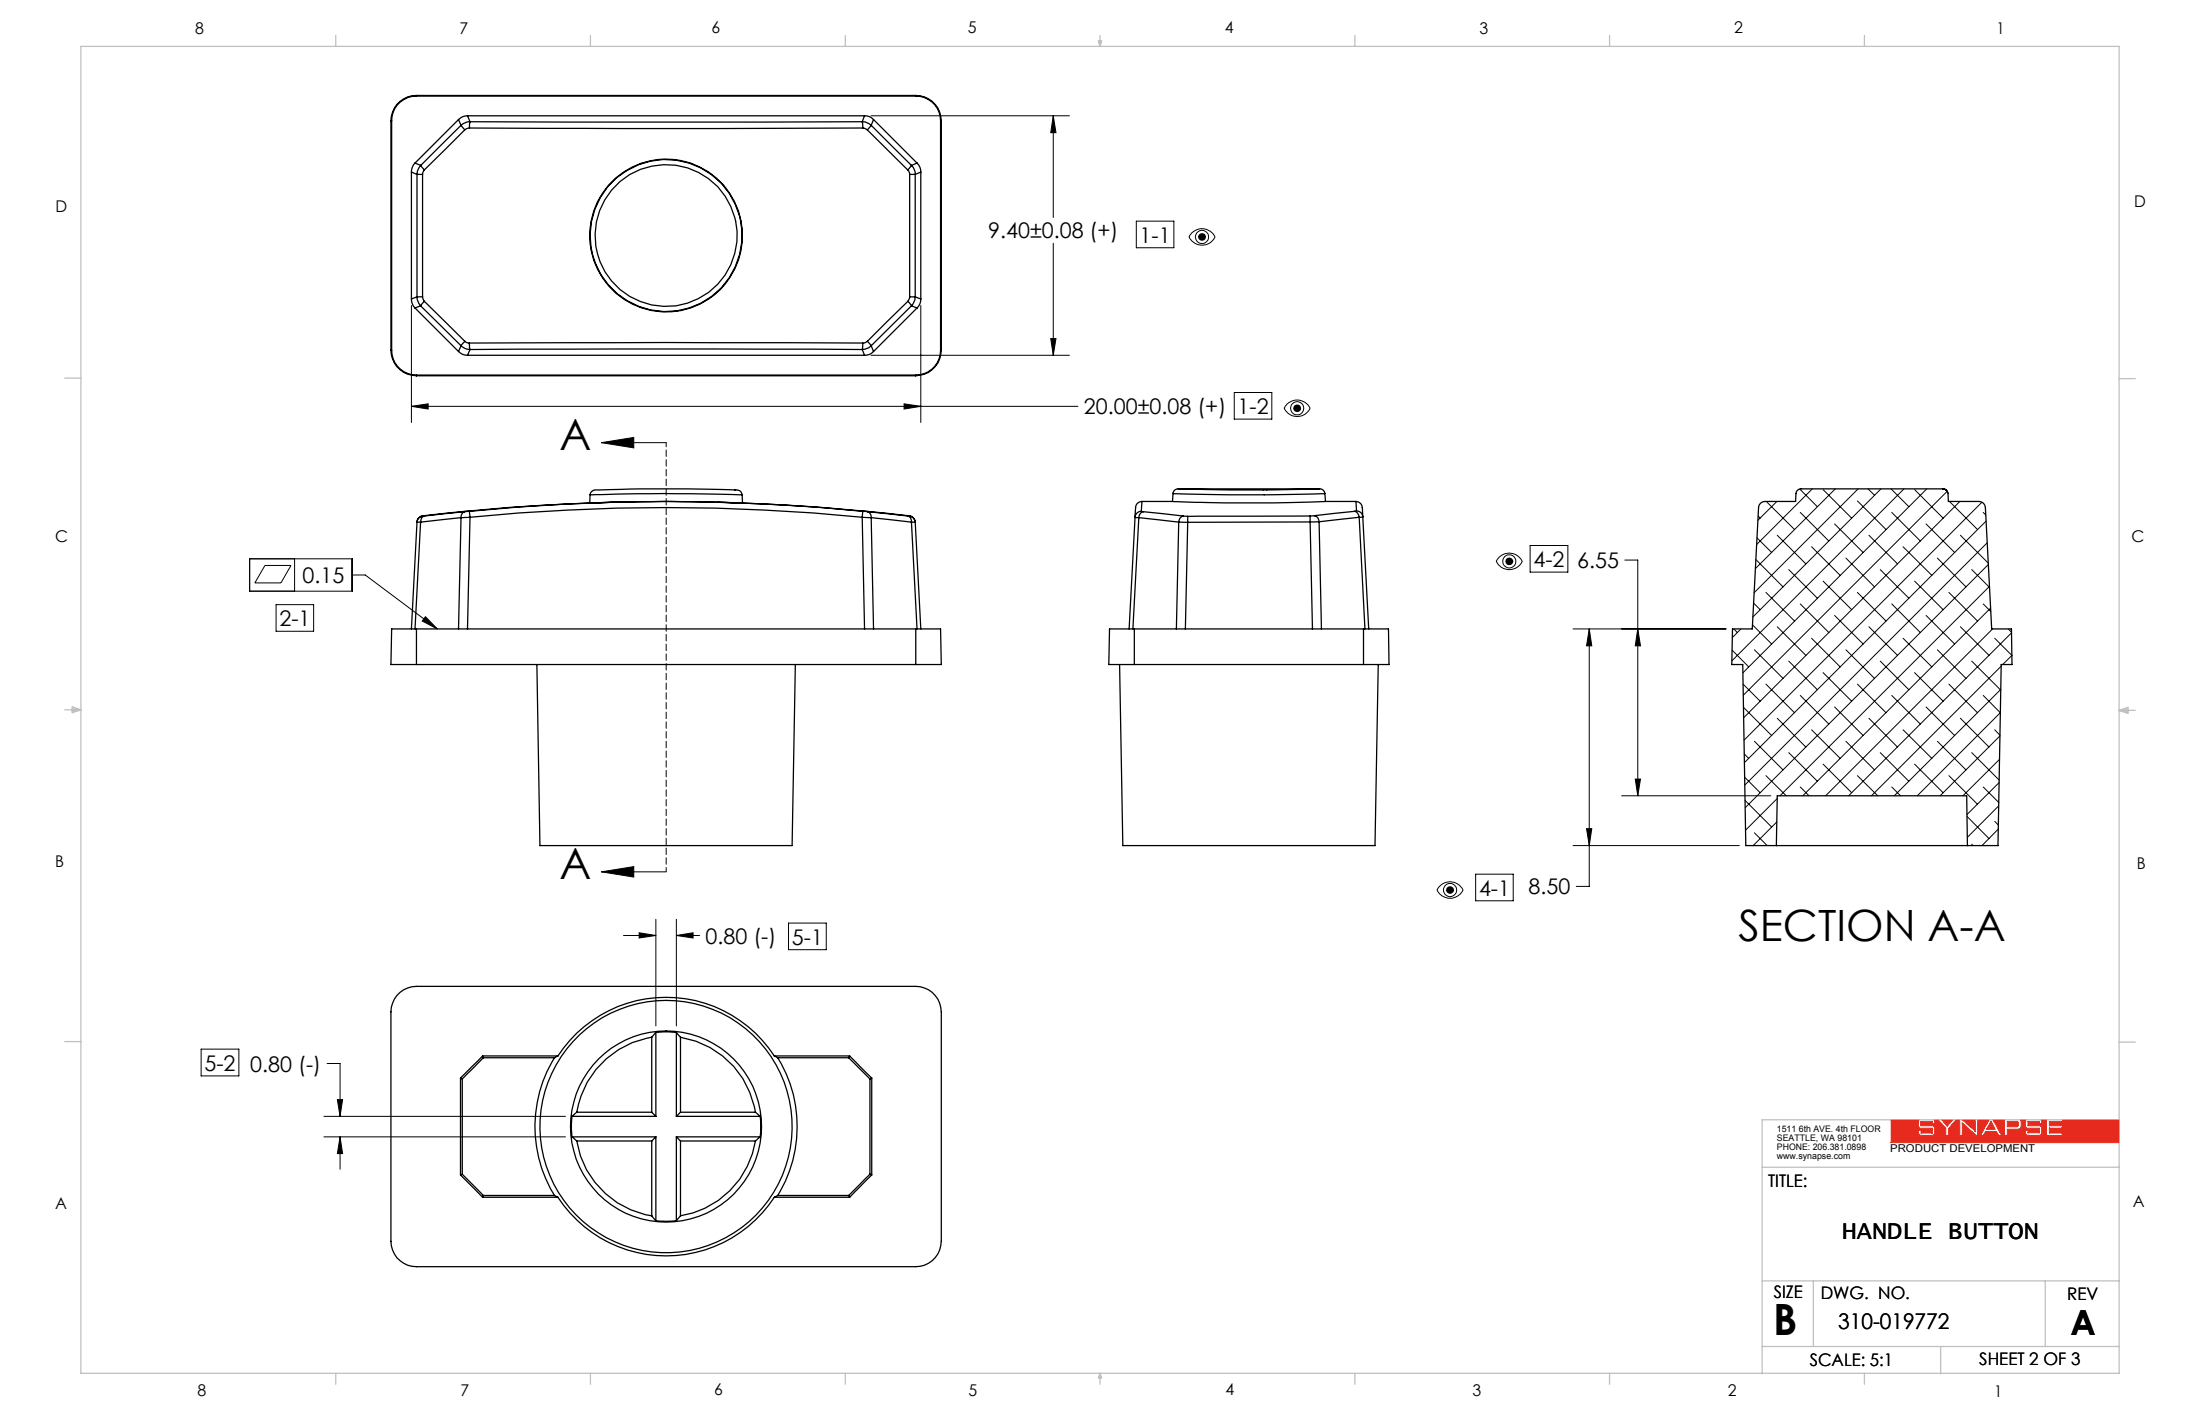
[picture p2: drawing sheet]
<svg xmlns="http://www.w3.org/2000/svg" width="432mm" height="279mm" viewBox="0 0 432 279" stroke-linecap="round" stroke-linejoin="round" font-family="sans-serif">
<path d="M118 86.9h12.7M118 86.9l6.4-1.1v2.1zM118 171.1h12.7M118 171.1l6.4-1.1v2.1z" fill="none" stroke="#000" stroke-width=".2"/>
<path d="M381.1 219.7h2.2l-1.1 1.3zM385.1 219.7h2.6v2.3zM390.8 220l.8 1.5h-1.7zM381.9 222.8v-1.4l-1.5-1.7h-.8l.2 .8h-.5v-.5h-2.3v.9h2.5a1.47 1.47 0 0 1 0 1.8 4.5 4.5 0 0 1-2.8-.1l-.2-.8h.5v.5h2.3v-.9l-2.5-.1a1.42 1.42 0 0 1-.1-1.6h-5.5v4.5h44.7v-4.5h-11.1v.3h-2.6v.9h2.6v.4h-2.6v1h2.6v.5h-3.1M381.9 222.8h.1M381.9 222.8h.6v-1.4l1.5-1.7h.6v3.1M384.6 222.8h.6l-.1-2.5 2.8 2.5h.3v-3.1h2.2l-1.7 3.1h.6l.4-.8h2.1l.5 .8h.6l-1.7-3.1h2.2v3.1h.6v-1.3h2l.5-.1a1.8 1.8 0 0 0 0-1.7h1.2l-.2 .9 .1 .5 .2 .2 2.5 .1v.9h-2.3v-.5h-.5l.2 .8a4.5 4.5 0 0 0 2.8 .1 1.47 1.47 0 0 0 0-1.8h-2.5v-.9h2.3v.5h.5l-.2-.8h1.1v3.1M384.6 222.8h.1M394 220h2l.1 .3v.6l-.3 .2h-1.8zM401.7 222.8h.1" fill="none" stroke="#e62b1e" stroke-width=".2"/>
<g fill="none" stroke="#c0c0c0" stroke-width=".25">
<path d="M15.9 9.1h400v260.4h-400zM65.9 6.9v2.2M115.9 6.9v2.2M165.9 6.9v2.2M215.6 8h.6l-.3 1.1zM215.7 8l.2 1.1M215.9 6.9v2.2M216 8l-.1 1.1M265.9 6.9v2.2M315.9 6.9v2.2M365.9 6.9v2.2M12.7 74.2h3.2"/>
<path d="M415.9 74.3h3.2M12.7 139.3h3.2M14.2 139.1l1.7 .2M14.2 138.7l1.7 .6-1.7 .5zM15.9 139.3l-1.7 .3M415.9 139.4h3.2M415.9 139.4l1.8-.6v1.2zM415.9 139.4l1.8 .3M417.7 139.2l-1.8 .2M12.7 204.4h3.2M415.9 204.5h3.2M415.9 219.7h-70v49.9"/>
<path d="M345.9 229h70M345.9 251.3h70M355.9 251.3v12.9M401.4 251.3v12.9M65.9 269.5v2.1M115.9 269.5v2.1M165.9 269.5v2.1M215.9 269.5v2.1M215.9 269.5l.3 .8h-.6zM265.9 269.5v2.1M315.9 269.5v2.1M345.9 264.2h70"/>
<path d="M365.9 269.5v2.1M380.9 264.2v5.4"/>
</g>
<path d="M118 86.9l6.4-1.1v2.1zM118 171.1l6.4-1.1v2.1z" fill="#000"/>
<path d="M371.2 219.7v4.5h44.7v-4.5h-11.1v.3h-2.6v.9h2.6v.4h-2.6v1h2.6v.5h-3.1v-3.1h-1.1l.2 .3v.5h-.5v-.5h-2.3v.9h2.2l.5 .2 .1 1.3-.5 .4h-2.3l-.3-.2-.2-.8h.5v.5h2.3v-.9l-2.6-.1-.2-.5v-.7l.2-.4h-1.2l.2 .3v1.1l-.3 .4h-2.4v1.3h-.6v-3.1h-2.2l1.7 3.1h-.6l-.5-.8h-2.1l-.4 .8h-.6l1.7-3.1h-2.2v3.1h-.3l-2.7-2.5v2.5h-.6v-3.1h-.6l-1.5 1.7v1.4h-.6v-1.4l-1.5-1.7h-.8l.2 .3v.5h-.5v-.5h-2.3v.9h2.2l.5 .2 .1 1.3-.1 .2-.4 .2h-2.3l-.4-.3-.1-.7h.5v.5h2.3v-.9l-2.6-.1-.2-.4v-.9l.2-.3zM381.1 219.7l1.1 1.3 1.1-1.3zM385.1 219.7l2.6 2.3v-2.3zM390.8 220l-.9 1.5h1.7zM394 220v1.1h2l.1-.1v-.8l-.1-.2z" fill-rule="evenodd" fill="#e62b1e"/>
<g fill="none" stroke="#000" stroke-width=".2">
<path d="M171 22.7h38.9M206.7 22.7l.6 3.3h-1.1zM206.7 22.7v20M80.8 59.9v23M180.7 59.9v23M206.7 47.7v22M223 43.4h7.4v5.2h-7.4zM233.9 45.7a2.83 2.83 0 0 1 4.6 .8 2.83 2.83 0 0 1-2.6 1.6 2.83 2.83 0 0 1-2.5-1.6zM80.8 79.7l3.2-.5v1.1zM80.8 79.7h130.8M171 69.7h38.9M177.4 79.2l3.3 .5-3.3 .6z"/>
<path d="M206.2 66.4h1.1l-.6 3.3zM242.3 77h7.3v5.2h-7.3zM252 80.1a2.83 2.83 0 0 1 2.6-1.6 2.83 2.83 0 0 1 2.5 1.6 2.8 2.8 0 0 1-2.5 1.6 2.8 2.8 0 0 1-2.5-1.6M346.7 98.5l5.5 5.4M348.7 98.5l-3.7 3.6M353.2 96l3.5 3.4M355.7 95.9l-10.9 11M357.8 96.1l5.6 5.6M360.2 95.9l-15.7 15.7M364.6 98.3l5.6 5.6M364.7 95.9l-20.4 20.4M366.6 95.9l1.3 1.3"/>
<path d="M369.2 95.9l-25.2 25.2M371.2 95.9l3.5 3.5M373.7 95.9l-33.8 33.7M375.8 96.1l5.6 5.6M378.2 95.9l-36.1 36.1M382.2 96.4l-40 40M382.7 98.5l5.4 5.4M384.6 98.5l-42.4 42.3M389 98.5l-46.7 46.7M49 109.6h20.1v6.4h-20.1zM52 110.9h5.1l-2 3.5h-5.1zM54.2 118.6h7.4v5.3h-7.4z"/>
<path d="M57.8 109.6v6.4M69.1 112.8h2.6l14.1 10.6M298.8 110.1a2.83 2.83 0 0 0-2.6-1.6 2.83 2.83 0 0 0-2.5 1.6 2.85 2.85 0 0 0 2.5 1.7 2.85 2.85 0 0 0 2.6-1.7M300.3 107h7.4v5.3h-7.4zM318.9 109.9h2.6v46.2M344.2 118.3l1.3 1.3M344.6 109.8l5.4 5.3M344.8 105.5l2.9 2.9M345.1 101.2l.4 .5M346.6 116.2l5.6 5.6M348.8 105l5.6 5.6M351.1 111.8l5.6 5.6"/>
<path d="M353.3 118.5l5.7 5.6M353.3 100.5l5.7 5.7M355.6 107.3l5.6 5.6M357.8 114l5.6 5.6M360.1 102.8l5.6 5.6M362.3 109.5l5.6 5.6M364.6 116.2l5.6 5.6M366.8 105l5.6 5.6M369 111.8l5.7 5.6M371.3 118.5l5.6 5.6M371.3 100.5l5.6 5.7M373.5 107.3l5.7 5.6"/>
<path d="M375.8 114l5.6 5.6M378 102.8l5.6 5.6M380.3 109.5l5.6 5.6M382.5 116.2l5.6 5.6M384.8 105l5.4 5.5M387 111.8l3.5 3.5M389.3 118.5l1.4 1.5M389.3 100.5l.4 .5M389.8 102.2l-47.4 47.4M390 106.5l-47.6 47.6M390.2 110.8l-47.7 47.7M390.5 115l-41.1 41.1"/>
<path d="M390.7 119.3l-36.9 36.8M83.5 121l2.3 2.4-2.9-1.6zM308.8 123.4h30M311.9 123.4l.5 3.3h-1zM311.9 123.4v50.5h-2.5M321.5 123.4l.5 3.3h-1zM340 127.6l3.2 3.2M340.3 123.4l.7 .7M341.7 123.4l-1.7 1.7M342.1 134.2l3.4 3.4M342.2 138.8l5.5 5.5M344 122.6l3.7 3.8"/>
<path d="M344.3 127.5l5.7 5.6M346.6 134.2l5.6 5.6M348.8 123l5.6 5.6M351.1 129.7l5.6 5.6M353.3 136.5l5.7 5.6M355.6 125.2l5.6 5.6M357.8 132l5.6 5.6M360.1 138.7l5.6 5.6M360.1 120.8l5.6 5.6M362.3 127.5l5.6 5.6M364.6 134.2l5.6 5.6M366.8 123l5.6 5.6"/>
<path d="M369 129.7l5.7 5.6M371.3 136.5l5.6 5.6M373.5 125.2l5.7 5.6M375.8 132l5.6 5.6M378 138.7l5.6 5.6M378 120.8l5.6 5.6M380.3 127.5l5.6 5.6M382.5 134.2l5.6 5.6M384.8 123l5.6 5.6M387 129.7l5.6 5.6M389.3 136.5l3.3 3.3-16.3 16.3M391.1 123.4l-32.8 32.7"/>
<path d="M391.5 125.2l3.4 3.4-1.8 1.8M392.7 135.3l-20.9 20.8M392.8 130.7l-25.5 25.4M394.2 123.4l.6 .6M394.8 124.2l-32 31.9M318.3 156.1h29.3M321 152.9h1l-.5 3.2zM342.3 147.9l.9 .9M342.4 152.5l3.1 3M342.5 157.1l5.2 5.2M344.3 145.5l5.7 5.6M346.6 152.2l4 3.9"/>
<path d="M348.8 156.7l-6.2 6.2M348.8 140.9l5.6 5.7M351.1 147.7l5.6 5.6M353.3 154.4l1.8 1.7M355.6 143.2l5.6 5.6M357.8 149.9l5.6 5.6M362.3 145.5l5.6 5.6M364.6 152.2l3.9 3.9M366.8 140.9l5.6 5.7M369 147.7l5.7 5.6M371.3 154.4l1.7 1.7M373.5 143.2l5.7 5.6"/>
<path d="M375.8 149.9l5.6 5.6M380.3 145.5l5.6 5.6M382.5 152.2l5.6 5.6M384.8 140.9l5.6 5.7M387 147.7l5.4 5.4M389.3 154.4l3 3.1M391.5 143.2l1 1.1M392.3 158.1l-6.1 6.2M392.4 153.5l-6.4 6.3M392.5 149l-7.2 7.1M392.5 144.4l-11.7 11.7M282.4 174a2.85 2.85 0 0 1 4.8 .6 2.83 2.83 0 0 1-2.6 1.6 2.83 2.83 0 0 1-2.6-1.6z"/>
<path d="M289.6 171.5h7.4v5.2h-7.4zM308.8 165.9h32.6M311.4 162.6h1l-.5 3.3zM344.3 163.4l2.6 2.5M348.7 165.8l-.1 .1M348.8 161.3l-4.7 4.6M386.1 160.2l4.3 4.3M387 165.6l.3 .3M391.5 161.1l.7 .8M392.2 162.7l-3.2 3.2M122.4 183.6h6.3M125.4 183l3.3 .6-3.3 .4z"/>
<path d="M128.7 180.4v20.9M132.8 183.6l3.2-.6v1zM132.8 180.4v20.9M132.8 183.6h4.5M154.8 181.1h7.4v5.2h-7.4zM39.5 205.8h7.4v5.3h-7.4zM63.6 219h47.4M64.2 208.7h2.5v10.3M66.2 215.8h1l-.5 3.2zM63.6 223.1h47.4M66.7 223.1l.5 3.2h-1zM66.7 223.1v6.3"/>
<circle cx="235.9" cy="46.5" r="1.29"/>
<circle cx="254.6" cy="80.1" r="1.3"/>
<circle cx="296.2" cy="110.1" r="1.29"/>
<circle cx="284.6" cy="174.6" r="1.29"/>
</g>
<g fill="#000">
<path d="M83.5 121l2.3 2.4-2.9-1.6z"/>
<path d="M235.4 45.9l-.2 .6h1.5a.8 .8 0 0 0-1.3-.6zM235.2 46.5a.78 .78 0 0 0 .7 .7 .78 .78 0 0 0 .8-.7z"/>
<path d="M254.1 79.6l-.3 .5h1.6a.8 .8 0 0 0-1.3-.5zM253.8 80.1a.78 .78 0 0 0 .8 .8 .78 .78 0 0 0 .8-.8z"/>
<path d="M295.7 109.6l-.2 .6h1.5a.78 .78 0 0 0-.5-.7 .78 .78 0 0 0-.8 .1zM295.5 110.1a.78 .78 0 0 0 .7 .8 .78 .78 0 0 0 .8-.8z"/>
<path d="M284 174.2l-.2 .5h1.6a.78 .78 0 0 0-.6-.8 .78 .78 0 0 0-.8 .3zM283.8 174.6a.76 .76 0 0 0 .8 .8 .76 .76 0 0 0 .8-.8z"/>
<path d="M125.4 183l3.3 .6-3.3 .4zM132.8 183.6l3.2-.6v1zM66.7 223.1l.5 3.2h-1zM66.2 215.8h1l-.5 3.2zM321 152.9h1l-.5 3.2zM321.5 123.4l.5 3.3h-1zM311.9 123.4l.5 3.3h-1zM311.4 162.6h1l-.5 3.3zM206.7 22.7l.6 3.3h-1.1zM206.2 66.4h1.1l-.6 3.3zM80.8 79.7l3.2-.5v1.1zM177.4 79.2l3.3 .5-3.3 .6z"/>
</g>
<path d="M130.8 86.8v84.2" fill="none" stroke="#000" stroke-width=".2" stroke-dasharray="1.3 .6" stroke-dashoffset=".4"/>
<g fill="none" stroke="#000" stroke-width=".25">
<path d="M81.7 18.8a4.8 4.8 0 0 0-4.8 4.9M81.7 18.7a5 5 0 0 0-5 5M81.7 18.7v.1M81.7 18.8h98M81.7 18.7h98M179.7 18.8a4.8 4.8 0 0 1 4.9 4.9M179.7 18.7a5 5 0 0 1 5 5M179.7 18.7v.1M76.7 23.7v45M76.7 23.7h.2M76.9 23.7v45M80.8 33.8l1 .4"/>
<path d="M80.8 33.8v24.9M81.5 32a2.47 2.47 0 0 0-.7 1.8M81.5 32l1.1 .5M81.8 34.2h1.1M81.8 34.2v24M82.6 32.5l.7 .8M82.6 32.5l-.7 1.1-.1 .6M82.9 34.2v24M83.3 33.3l-.4 .9M90 23.5l.5 1.1M90 23.5l-8.5 8.5M90.5 24.6l.7 .9"/>
<path d="M90.5 24.6l-7.9 7.9M91.2 25.5l-7.9 7.8M91.8 22.7a2.32 2.32 0 0 0-1.8 .8M91.8 22.7l.5 1.2M91.8 22.7h77.9M92.1 25.1l-.9 .4M92.1 25.1l30 .1 47.2-.1M92.3 23.9l-.2 1.2M92.3 23.9h76.9M92.3 23.9h-.6l-1.2 .7M169.2 23.9l.1 1.2M169.2 23.9h.6l1.2 .7"/>
<path d="M169.3 25.1l.9 .4M169.7 22.7a2.19 2.19 0 0 1 1.7 .8M169.7 22.7l-.5 1.2M170.2 25.5l8 7.8M171 24.6l-.8 .9M171 24.6l7.9 7.9M171.4 23.5l-.4 1.1M171.4 23.5l8.6 8.5M178.2 33.3l.2 .2 .1 .7M178.5 34.2v24M178.5 34.2h1.1M178.9 32.5l-.7 .8"/>
<path d="M178.9 32.5l.6 .8 .1 .9M179.6 34.2v24M180 32a2.32 2.32 0 0 1 .7 1.8M180 32l-1.1 .5M180.7 33.8l-1.1 .4M180.7 33.8v24.9M184.6 23.7h.1M184.6 23.7v45M184.7 23.7v45M80.8 58.7a2.47 2.47 0 0 0 .7 1.7M81.8 58.2l.1 .5 .6 1.3M81.8 58.2h1.1"/>
<path d="M81.8 58.2l-1 .5M82.9 58.2l.4 .9M83.3 59.1l7.9 7.9M83.3 59.1l-.8 .9M178.2 59.1l-7.9 7.9M178.2 59.1l.7 .9M178.5 58.2l-.3 .9M178.5 58.2h1.1M179.6 58.2v.6l-.7 1.2M179.6 58.2l1.1 .5M180.7 58.7a2.32 2.32 0 0 1-.7 1.7M76.7 68.7a5 5 0 0 0 5 5"/>
<path d="M76.7 68.7h.2M76.9 68.7a4.8 4.8 0 0 0 4.8 4.9M81.5 60.4l8.5 8.6M81.7 73.6v.1M81.7 73.6h98M81.7 73.7h98M82.5 60l8 7.8M82.5 60l-1 .4M90 69a2.32 2.32 0 0 0 1.8 .7M90.5 67.8l.8 .6 1 .2M90.5 67.8l-.5 1.2M91.2 67l.5 .2 .4 .1"/>
<path d="M91.2 67l-.7 .8M91.8 69.7h77.9M92.1 67.3l38.6-.1 38.6 .1M92.1 67.3l.2 1.3M92.3 68.6l28.8-.1 48.1 .1M92.3 68.6l-.5 1.1M169.2 68.6l.5 1.1M169.3 67.3l-.1 1.3M170.3 67l-.7 .3h-.3M170.3 67l.7 .8M171 67.8l-.5 .4-1.3 .4M171 67.8l.4 1.2"/>
<path d="M171.4 69a2.19 2.19 0 0 1-1.7 .7M178.9 60l-7.9 7.8M178.9 60l1.1 .4M179.7 73.6v.1M180 60.4l-8.6 8.6M184.6 68.7a4.8 4.8 0 0 1-4.9 4.9M184.6 68.7h.1M184.7 68.7a5.1 5.1 0 0 1-5 5M116.7 96.2h-.2a1.04 1.04 0 0 0-.7 .9v1.6a393.8 393.8 0 0 1 29.9 0M116.8 96.1a438.6 438.6 0 0 1 27.8 0M121.6 98.5a392.3 392.3 0 0 0-38.5 2.7M140.8 98.5a431 431 0 0 1 29.2 1.8l8.5 .9"/>
<path d="M144.2 96.1h.2M144.8 96.2a.85 .85 0 0 1 .8 .9 447.5 447.5 0 0 0-29.7 0M145.7 97.1v1.6M224.1 98.4a1.37 1.37 0 0 0-1.3 1.7v1.4M224.1 98.4l-.1 1.9M224.1 98.4h6.1M230.2 98.4a396.9 396.9 0 0 0 29.9 0M230.2 96.8l-.1 1.6M231.1 95.9l-.1 .1a.87 .87 0 0 0-.7 .8 447.3 447.3 0 0 0 29.7 0l-.2-.5-.6-.4M231.2 95.9h27.8a453.7 453.7 0 0 1-27.8 0zM260 96.8l.1 1.6M260.1 98.4h6"/>
<path d="M266.1 98.4a1.36 1.36 0 0 1 1.3 1.6l.1 1.4M266.1 98.4l.1 1.9M381.3 95.9a.97 .97 0 0 1 1 .9l.1 1.6h6a1.27 1.27 0 0 1 1.3 1.2l1.2 23.8h3.9l.1 7h-2.1l-.7 35.5h-5.9M381.3 95.9h.1M381.3 95.9h-27.8a.97 .97 0 0 0-1 .9l-.1 1.6h-6a1.27 1.27 0 0 0-1.2 1.2l-1.3 23.8h-3.9l-.1 7h2.2l.6 35.5h6M381.4 95.9a.96 .96 0 0 1 .9 .9M81.8 102.5l-1 20.9M82.6 102.4l-.8 .1M82.6 102.4l-1.1 21M82.9 101.2v.1M82.9 101.3a1.15 1.15 0 0 0-1.1 1.2M82.9 101.2a1.19 1.19 0 0 0-1.1 1.3"/>
<path d="M83.1 101.2l-.6 .2M83.1 101.2h-.2M83.3 101.2l-.4 .1M83.3 101.2a1.12 1.12 0 0 0-.7 1.2M90.5 101.6l-7.9 .8M90.5 101.6l-.5 21.8M91.2 100.4l-7.9 .8M91.2 100.4a1.11 1.11 0 0 0-.7 1.2M92.1 100.3l.2 1.2M92.1 100.3a385.2 385.2 0 0 1 77.2 0M92.1 100.3l-.9 .1M92.3 101.5a389.8 389.8 0 0 1 76.9 0"/>
<path d="M92.3 101.5l-1.8 .1M92.3 101.5l-.5 21.9M169.2 101.5l1.8 .1M169.2 101.5l.5 21.9M169.3 100.3l-.1 1.2M169.3 100.3l1 .1M170.3 100.4l7.9 .8M170.3 100.4a1.11 1.11 0 0 1 .7 1.2M171 101.6l7.9 .8M171 101.6l.5 21.8M178.2 101.2l.3 .1M178.2 101.2a1.05 1.05 0 0 1 .7 1.2"/>
<path d="M178.5 101.2l.3 .1M178.5 101.2v.1M178.5 101.3a1.15 1.15 0 0 1 1.1 1.2M178.5 101.2a1.29 1.29 0 0 1 1.1 1.3M178.9 102.4l.7 .1M178.9 102.4l1.1 21M179.6 102.5l1.1 20.9M222.8 101.5l.7 .1M222.8 101.5l-1.2 21.9M223.5 101.6l7.9 .8M223.5 101.6l-1.1 21.8M224 100.3l.4 .1"/>
<path d="M224 100.3a1.2 1.2 0 0 0-1.2 1.2M224.4 100.4a1.21 1.21 0 0 0-.9 1.2M224.4 100.4l7.8 .8M231.4 102.4l1.7 .1M231.4 102.4l-.5 21M232.2 101.2l.9 .1M232.2 101.2a1.21 1.21 0 0 0-.8 1.2M233.1 101.3v1.2M233.1 102.5l-.4 20.9M257.1 102.4l-24 .1M257.1 101.2v1.2M257.1 101.2l-24 .1"/>
<path d="M257.1 102.4l.5 21M258 101.2h-.9M258 101.2a1.21 1.21 0 0 1 .9 1.2M258.9 102.4h-1.8M258.9 102.4l.5 21M265.9 100.3l-7.9 .9M265.9 100.3a1.2 1.2 0 0 1 .9 1.2M266.2 100.3h-.3M266.2 100.3a1.2 1.2 0 0 1 1.3 1.1M266.8 101.5l-7.9 .9M266.8 101.5l1.1 21.9M267.5 101.4l-.7 .1"/>
<path d="M267.5 101.4l1.1 22M81.7 123.4h-4.8l-.2 7h5M81.7 123.4v7M81.7 123.4h98M81.7 130.4h98M105.4 130.4l.6 35.5h49.5l.6-35.5M179.7 123.4h4.9l.1 7h-5M179.7 123.4v7M219.7 130.4l.7 35.5h49.5l.6-35.5M222.6 123.4h-4.8l-.2 7h5M222.6 123.4h45M222.6 130.4h45"/>
<path d="M222.6 123.4v7M267.6 123.4h4.9l.1 7h-5M267.6 123.4v7M348.7 165.9h37.5M348.7 165.9l.1-9.8h37.2l.2 9.8M77.9 195.3a5 5 0 0 1 3.8-1.8h98a5 5 0 0 1 5 5v45.1a5 5 0 0 1-5 4.9h-98a5 5 0 0 1-5-4.9v-45.1a5.4 5.4 0 0 1 1.2-3.2zM90.4 211.5v19M90.4 211.5l.3 .2M90.7 211.7v18.7M94.7 207.2l.2 .3M94.7 207.2l-4.3 4.3M94.7 207.2h14.8"/>
<path d="M94.9 207.5l-4.2 4.2M94.9 207.5h13.9M108.8 207.5a25.6 25.6 0 0 0 0 27.1M109.5 207.2a25.4 25.4 0 0 1 42.5 0M109.5 207.2l-.7 .3M112.3 219l-.2 1.6 .2 2.5M112.3 219h16.4M113.2 218.2l-.9 .8M113.2 218.2h14.7M127.9 203.5a17.8 17.8 0 0 0-14.7 14.7M127.9 203.5v14.7M127.9 218.2l.8 .8"/>
<path d="M128.7 202.6l1.5-.1 2.6 .1M128.7 202.6l-.8 .9M128.7 202.6v16.4M132.8 202.6l.8 .9M132.8 202.6v16.4M132.8 219h16.4M133.6 203.5a17.7 17.7 0 0 1 14.7 14.7M133.6 218.2h14.7M133.6 203.5v14.7M133.6 218.2l-.8 .8M148.3 218.2l.9 .8M149.2 219l.1 2.1-.1 2"/>
<path d="M152 207.2l.6 .3M152 207.2h14.8M152.6 207.5a25.9 25.9 0 0 1 0 27.1M152.6 207.5h14M166.6 207.5l4.1 4.2M166.8 207.2l-.2 .3M166.8 207.2l4.3 4.3M170.7 211.7v18.7M171.1 211.5l-.4 .2M171.1 211.5v19M90.4 230.5l4.3 4.4M90.7 230.4l-.3 .1"/>
<path d="M90.7 230.4l4.2 4.2M94.7 234.9h14.8M94.9 234.6l-.2 .3M94.9 234.6h13.9M108.8 234.6l.7 .3M109.5 234.9a25.4 25.4 0 0 0 42.5 0M112.3 223.1l.9 .8M112.3 223.1h16.4M113.2 223.9a17.8 17.8 0 0 0 14.7 14.6M113.2 223.9h14.7M127.9 238.5l.8 1M127.9 223.9v14.6"/>
<path d="M128.7 239.5l2 .1 2.1-.1M128.7 223.1v16.4M128.7 223.1l-.8 .8M132.8 223.1v16.4M132.8 223.1l.8 .8M132.8 223.1h16.4M133.6 238.5l-.8 1M133.6 223.9v14.6M133.6 223.9h14.7M148.3 223.9a17.8 17.8 0 0 1-14.7 14.6M149.2 223.1l-.9 .8M152 234.9h14.8"/>
<path d="M152.6 234.6l-.6 .3M152.6 234.6h14M166.6 234.6l.2 .3M170.7 230.4l-4.1 4.2M170.7 230.4l.4 .1M171.1 230.5l-4.3 4.4"/>
<circle cx="130.7" cy="46.2" r="14.9"/>
<circle cx="130.7" cy="46.2" r="13.9"/>
<circle cx="130.8" cy="46.2" r="15"/>
<circle cx="130.7" cy="221" r="24.8"/>
<circle cx="130.7" cy="221" r="18.8"/>
</g>
<g font-size="8.5">
<text x="109.8" y="88.4">A</text>
<text x="109.8" y="172.6">A</text>
<text x="341.2" y="184.5">SECTION A-A</text>
<text x="348.1" y="261.9">B</text>
</g>
<text font-size="6.8" x="406.4" y="262">A</text>
<text font-size="4.9" x="361.5" y="243.1">HANDLE BUTTON</text>
<g font-size="4.2">
<text x="194" y="46.8">9.40±0.08 (+)</text>
<text x="223.7" y="47.7">1-1</text>
<text x="212.8" y="81.3">20.00±0.08 (+)</text>
<text x="242.9" y="81.3">1-2</text>
<text x="301" y="111.3">4-2</text>
<text x="309.6" y="111.5">6.55</text>
<text x="59.4" y="114.4">0.15</text>
<text x="54.8" y="122.9">2-1</text>
<text x="290.3" y="175.8">4-1</text>
<text x="300" y="175.5">8.50</text>
<text x="138.5" y="185.1">0.80 (-)</text>
<text x="155.4" y="185.4">5-1</text>
<text x="40.1" y="210.1">5-2</text>
<text x="49.1" y="210.3">0.80 (-)</text>
<text x="360.8" y="260.8">310-019772</text>
</g>
<g font-size="3.4">
<text x="347" y="232.9">TITLE:</text>
<text x="348.1" y="254.7">SIZE</text>
<text x="357.4" y="255">DWG. NO.</text>
<text x="405.7" y="255">REV</text>
<text x="355.2" y="268.1">SCALE: 5:1</text>
<text x="388.5" y="267.9">SHEET 2 OF 3</text>
</g>
<g font-size="3.2">
<text x="38.3" y="6.7">8</text>
<text x="90.2" y="6.7">7</text>
<text x="139.7" y="6.5">6</text>
<text x="190" y="6.5">5</text>
<text x="240.4" y="6.5">4</text>
<text x="290.4" y="6.7">3</text>
<text x="340.4" y="6.5">2</text>
<text x="391.9" y="6.7">1</text>
<text x="10.9" y="41.6">D</text>
<text x="418.9" y="40.7">D</text>
<text x="10.9" y="106.3">C</text>
<text x="418.4" y="106.4">C</text>
<text x="10.8" y="170.2">B</text>
<text x="419.4" y="170.6">B</text>
<text x="10.8" y="237.2">A</text>
<text x="418.6" y="236.8">A</text>
<text x="38.8" y="273.8">8</text>
<text x="90.4" y="273.8">7</text>
<text x="140.2" y="273.8">6</text>
<text x="190.1" y="273.9">5</text>
<text x="240.5" y="273.8">4</text>
<text x="289" y="273.9">3</text>
<text x="339.1" y="273.8">2</text>
<text x="391.4" y="274.1">1</text>
</g>
<text font-size="2.1" x="371" y="226.1">PRODUCT DEVELOPMENT</text>
<g font-size="1.8">
<text x="348.8" y="222.1">1511 6th AVE. 4th FLOOR</text>
<text x="348.8" y="223.8">SEATTLE, WA 98101</text>
<text x="348.8" y="225.6">PHONE: 206.381.0898</text>
<text x="348.8" y="227.3">www.synapse.com</text>
</g>
</svg>
